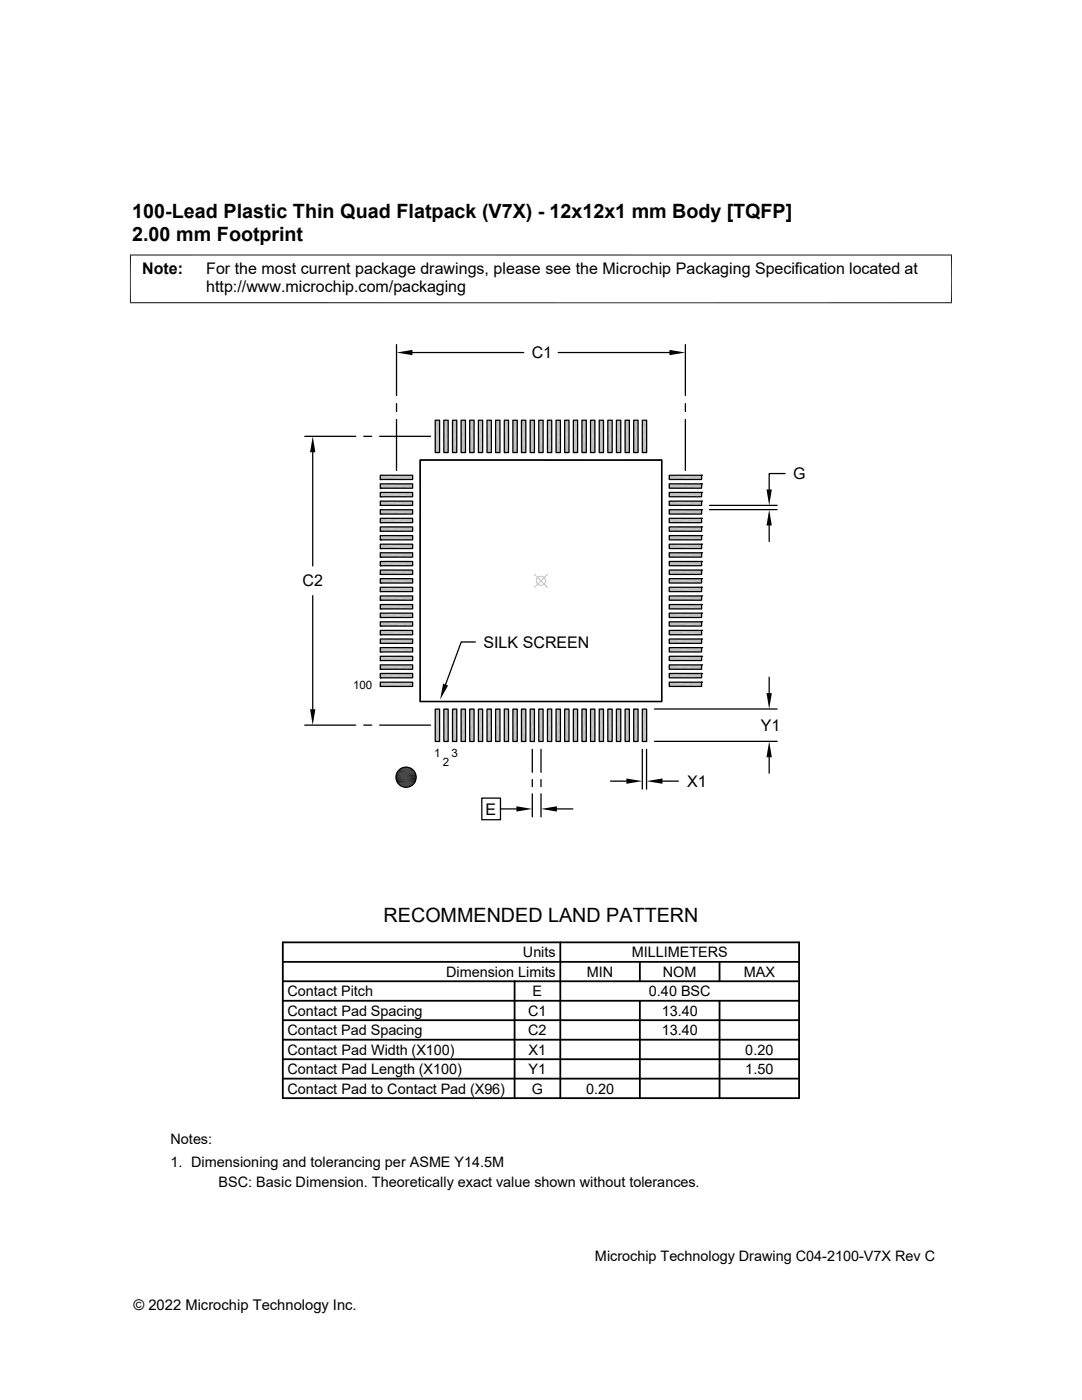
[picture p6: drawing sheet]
<svg xmlns="http://www.w3.org/2000/svg" width="216mm" height="279mm" viewBox="0 0 216 279" stroke-linecap="round" stroke-linejoin="round" font-family="sans-serif">
<g fill="#c0c0c0">
<path d="M128.2 83.9l.8 6.4h-.8z"/>
<path d="M128.2 83.9h.8v6.4z"/>
<path d="M126.4 83.9l.9 6.4h-.9z"/>
<path d="M126.4 83.9h.9v6.4z"/>
<path d="M124.7 83.9l.9 6.4h-.9z"/>
<path d="M124.7 83.9h.9v6.4z"/>
<path d="M123 83.9l.9 6.4h-.9z"/>
<path d="M123 83.9h.9v6.4z"/>
<path d="M121.3 83.9l.9 6.4h-.9z"/>
<path d="M121.3 83.9h.9v6.4z"/>
<path d="M119.6 83.9l.8 6.4h-.8z"/>
<path d="M119.6 83.9h.8v6.4z"/>
<path d="M117.8 83.9l.9 6.4h-.9z"/>
<path d="M117.8 83.9h.9v6.4z"/>
<path d="M116.1 83.9l.9 6.4h-.9z"/>
<path d="M116.1 83.9h.9v6.4z"/>
<path d="M114.4 83.9l.9 6.4h-.9z"/>
<path d="M114.4 83.9h.9v6.4z"/>
<path d="M112.7 83.9l.8 6.4h-.8z"/>
<path d="M112.7 83.9h.8v6.4z"/>
<path d="M111 83.9l.8 6.4h-.8z"/>
<path d="M111 83.9h.8v6.4z"/>
<path d="M109.2 83.9l.9 6.4h-.9z"/>
<path d="M109.2 83.9h.9v6.4z"/>
<path d="M107.5 83.9l.9 6.4h-.9z"/>
<path d="M107.5 83.9h.9v6.4z"/>
<path d="M105.8 83.9l.8 6.4h-.8z"/>
<path d="M105.8 83.9h.8v6.4z"/>
<path d="M104.1 83.9l.8 6.4h-.8z"/>
<path d="M104.1 83.9h.8v6.4z"/>
<path d="M102.3 83.9l.9 6.4h-.9z"/>
<path d="M102.3 83.9h.9v6.4z"/>
<path d="M100.6 83.9l.9 6.4h-.9z"/>
<path d="M100.6 83.9h.9v6.4z"/>
<path d="M98.9 83.9l.9 6.4h-.9z"/>
<path d="M98.9 83.9h.9v6.4z"/>
<path d="M97.2 83.9l.8 6.4h-.8z"/>
<path d="M97.2 83.9h.8v6.4z"/>
<path d="M95.5 83.9l.8 6.4h-.8z"/>
<path d="M95.5 83.9h.8v6.4z"/>
<path d="M93.7 83.9l.9 6.4h-.9z"/>
<path d="M93.7 83.9h.9v6.4z"/>
<path d="M92 83.9l.9 6.4h-.9z"/>
<path d="M92 83.9h.9v6.4z"/>
<path d="M90.3 83.9l.8 6.4h-.8z"/>
<path d="M90.3 83.9h.8v6.4z"/>
<path d="M88.6 83.9l.8 6.4h-.8z"/>
<path d="M88.6 83.9h.8v6.4z"/>
<path d="M86.8 83.9l.9 6.4h-.9z"/>
<path d="M86.8 83.9h.9v6.4z"/>
<path d="M133.5 94.8l6.5 .9h-6.5z"/>
<path d="M133.5 94.8h6.5v.9z"/>
<path d="M75.9 94.8l6.4 .9h-6.4z"/>
<path d="M75.9 94.8h6.4v.9z"/>
<path d="M133.5 96.6l6.5 .8h-6.5z"/>
<path d="M133.5 96.6h6.5v.8z"/>
<path d="M75.9 96.6l6.4 .8h-6.4z"/>
<path d="M75.9 96.6h6.4v.8z"/>
<path d="M133.5 98.3l6.5 .8h-6.5z"/>
<path d="M133.5 98.3h6.5v.8z"/>
<path d="M75.9 98.3l6.4 .8h-6.4z"/>
<path d="M75.9 98.3h6.4v.8z"/>
<path d="M133.5 100l6.5 .9h-6.5z"/>
<path d="M133.5 100h6.5v.9z"/>
<path d="M75.9 100l6.4 .9h-6.4z"/>
<path d="M75.9 100h6.4v.9z"/>
<path d="M133.5 101.7l6.5 .9h-6.5z"/>
<path d="M133.5 101.7h6.5v.9z"/>
<path d="M75.9 101.7l6.4 .9h-6.4z"/>
<path d="M75.9 101.7h6.4v.9z"/>
<path d="M133.5 103.4l6.5 .9h-6.5z"/>
<path d="M133.5 103.4h6.5v.9z"/>
<path d="M75.9 103.4l6.4 .9h-6.4z"/>
<path d="M75.9 103.4h6.4v.9z"/>
<path d="M133.5 105.2l6.5 .8h-6.5z"/>
<path d="M133.5 105.2h6.5v.8z"/>
<path d="M75.9 105.2l6.4 .8h-6.4z"/>
<path d="M75.9 105.2h6.4v.8z"/>
<path d="M133.5 106.9l6.5 .8h-6.5z"/>
<path d="M133.5 106.9h6.5v.8z"/>
<path d="M75.9 106.9l6.4 .8h-6.4z"/>
<path d="M75.9 106.9h6.4v.8z"/>
<path d="M133.5 108.6l6.5 .9h-6.5z"/>
<path d="M133.5 108.6h6.5v.9z"/>
<path d="M75.9 108.6l6.4 .9h-6.4z"/>
<path d="M75.9 108.6h6.4v.9z"/>
<path d="M133.5 110.3l6.5 .9h-6.5z"/>
<path d="M133.5 110.3h6.5v.9z"/>
<path d="M75.9 110.3l6.4 .9h-6.4z"/>
<path d="M75.9 110.3h6.4v.9z"/>
<path d="M133.5 112.1l6.5 .8h-6.5z"/>
<path d="M133.5 112.1h6.5v.8z"/>
<path d="M75.9 112.1l6.4 .8h-6.4z"/>
<path d="M75.9 112.1h6.4v.8z"/>
<path d="M133.5 113.8l6.5 .8h-6.5z"/>
<path d="M133.5 113.8h6.5v.8z"/>
<path d="M75.9 113.8l6.4 .8h-6.4z"/>
<path d="M75.9 113.8h6.4v.8z"/>
<path d="M133.5 115.5l6.5 .9h-6.5z"/>
<path d="M133.5 115.5h6.5v.9z"/>
<path d="M75.9 115.5l6.4 .9h-6.4z"/>
<path d="M75.9 115.5h6.4v.9z"/>
<path d="M133.5 117.2l6.5 .9h-6.5z"/>
<path d="M133.5 117.2h6.5v.9z"/>
<path d="M75.9 117.2l6.4 .9h-6.4z"/>
<path d="M75.9 117.2h6.4v.9z"/>
<path d="M133.5 118.9l6.5 .9h-6.5z"/>
<path d="M133.5 118.9h6.5v.9z"/>
<path d="M75.9 118.9l6.4 .9h-6.4z"/>
<path d="M75.9 118.9h6.4v.9z"/>
<path d="M133.5 120.7l6.5 .8h-6.5z"/>
<path d="M133.5 120.7h6.5v.8z"/>
<path d="M75.9 120.7l6.4 .8h-6.4z"/>
<path d="M75.9 120.7h6.4v.8z"/>
<path d="M133.5 122.4l6.5 .8h-6.5z"/>
<path d="M133.5 122.4h6.5v.8z"/>
<path d="M75.9 122.4l6.4 .8h-6.4z"/>
<path d="M75.9 122.4h6.4v.8z"/>
<path d="M133.5 124.1l6.5 .8h-6.5z"/>
<path d="M133.5 124.1h6.5v.8z"/>
<path d="M75.9 124.1l6.4 .8h-6.4z"/>
<path d="M75.9 124.1h6.4v.8z"/>
<path d="M133.5 125.8l6.5 .9h-6.5z"/>
<path d="M133.5 125.8h6.5v.9z"/>
<path d="M75.9 125.8l6.4 .9h-6.4z"/>
<path d="M75.9 125.8h6.4v.9z"/>
<path d="M133.5 127.5l6.5 .9h-6.5z"/>
<path d="M133.5 127.5h6.5v.9z"/>
<path d="M75.9 127.5l6.4 .9h-6.4z"/>
<path d="M75.9 127.5h6.4v.9z"/>
<path d="M133.5 129.2l6.5 .9h-6.5z"/>
<path d="M133.5 129.2h6.5v.9z"/>
<path d="M75.9 129.2l6.4 .9h-6.4z"/>
<path d="M75.9 129.2h6.4v.9z"/>
<path d="M133.5 131l6.5 .8h-6.5z"/>
<path d="M133.5 131h6.5v.8z"/>
<path d="M75.9 131l6.4 .8h-6.4z"/>
<path d="M75.9 131h6.4v.8z"/>
<path d="M133.5 132.7l6.5 .9h-6.5z"/>
<path d="M133.5 132.7h6.5v.9z"/>
<path d="M75.9 132.7l6.4 .9h-6.4z"/>
<path d="M75.9 132.7h6.4v.9z"/>
<path d="M133.5 134.4l6.5 .9h-6.5z"/>
<path d="M133.5 134.4h6.5v.9z"/>
<path d="M75.9 134.4l6.4 .9h-6.4z"/>
<path d="M75.9 134.4h6.4v.9z"/>
<path d="M133.5 136.1l6.5 .9h-6.5z"/>
<path d="M133.5 136.1h6.5v.9z"/>
<path d="M75.9 136.1l6.4 .9h-6.4z"/>
<path d="M75.9 136.1h6.4v.9z"/>
<path d="M128.2 141.5l.8 6.5h-.8z"/>
<path d="M128.2 141.5h.8v6.5z"/>
<path d="M126.4 141.5l.9 6.5h-.9z"/>
<path d="M126.4 141.5h.9v6.5z"/>
<path d="M124.7 141.5l.9 6.5h-.9z"/>
<path d="M124.7 141.5h.9v6.5z"/>
<path d="M123 141.5l.9 6.5h-.9z"/>
<path d="M123 141.5h.9v6.5z"/>
<path d="M121.3 141.5l.9 6.5h-.9z"/>
<path d="M121.3 141.5h.9v6.5z"/>
<path d="M119.6 141.5l.8 6.5h-.8z"/>
<path d="M119.6 141.5h.8v6.5z"/>
<path d="M117.8 141.5l.9 6.5h-.9z"/>
<path d="M117.8 141.5h.9v6.5z"/>
<path d="M116.1 141.5l.9 6.5h-.9z"/>
<path d="M116.1 141.5h.9v6.5z"/>
<path d="M114.4 141.5l.9 6.5h-.9z"/>
<path d="M114.4 141.5h.9v6.5z"/>
<path d="M112.7 141.5l.8 6.5h-.8z"/>
<path d="M112.7 141.5h.8v6.5z"/>
<path d="M111 141.5l.8 6.5h-.8z"/>
<path d="M111 141.5h.8v6.5z"/>
<path d="M109.2 141.5l.9 6.5h-.9z"/>
<path d="M109.2 141.5h.9v6.5z"/>
<path d="M107.5 141.5l.9 6.5h-.9z"/>
<path d="M107.5 141.5h.9v6.5z"/>
<path d="M105.8 141.5l.8 6.5h-.8z"/>
<path d="M105.8 141.5h.8v6.5z"/>
<path d="M104.1 141.5l.8 6.5h-.8z"/>
<path d="M104.1 141.5h.8v6.5z"/>
<path d="M102.3 141.5l.9 6.5h-.9z"/>
<path d="M102.3 141.5h.9v6.5z"/>
<path d="M100.6 141.5l.9 6.5h-.9z"/>
<path d="M100.6 141.5h.9v6.5z"/>
<path d="M98.9 141.5l.9 6.5h-.9z"/>
<path d="M98.9 141.5h.9v6.5z"/>
<path d="M97.2 141.5l.8 6.5h-.8z"/>
<path d="M97.2 141.5h.8v6.5z"/>
<path d="M95.5 141.5l.8 6.5h-.8z"/>
<path d="M95.5 141.5h.8v6.5z"/>
<path d="M93.7 141.5l.9 6.5h-.9z"/>
<path d="M93.7 141.5h.9v6.5z"/>
<path d="M92 141.5l.9 6.5h-.9z"/>
<path d="M92 141.5h.9v6.5z"/>
<path d="M90.3 141.5l.8 6.5h-.8z"/>
<path d="M90.3 141.5h.8v6.5z"/>
<path d="M88.6 141.5l.8 6.5h-.8z"/>
<path d="M88.6 141.5h.8v6.5z"/>
<path d="M86.8 141.5l.9 6.5h-.9z"/>
<path d="M86.8 141.5h.9v6.5z"/>
</g>
<g fill="none" stroke="#000" stroke-width=".25">
<path d="M79.1 68.8v10.2M82.3 70.4h22.2M111.4 70.4h22.2M136.8 68.8v10.2M60.8 87.1h10.2M62.4 90.3v22.6M72.6 87.1h1.6M75.8 87.1h10.1M75.9 98.3h6.4v.8h-6.4zM75.9 99.1h.1M75.9 96.6h6.4v.8h-6.4zM75.9 97.4h.1"/>
<path d="M75.9 94.8h6.4v.9h-6.4zM75.9 95.7h.1M79.1 80.5v1.6M79.1 83.7v10.2M83.8 91.8h48.2v48.2h-48.2zM86.8 83.9h.9v6.4h-.9zM88.6 83.9h.8v6.4h-.8zM90.3 83.9h.8v6.4h-.8zM92 83.9h.9v6.4h-.9zM93.7 83.9h.9v6.4h-.9zM95.5 83.9h.8v6.4h-.8zM97.2 83.9h.8v6.4h-.8z"/>
<path d="M98.9 83.9h.9v6.4h-.9zM100.6 83.9h.9v6.4h-.9zM102.3 83.9h.9v6.4h-.9zM104.1 83.9h.8v6.4h-.8zM105.8 83.9h.8v6.4h-.8zM107.5 83.9h.9v6.4h-.9zM109.2 83.9h.9v6.4h-.9zM111 83.9h.8v6.4h-.8zM112.7 83.9h.8v6.4h-.8zM114.4 83.9h.9v6.4h-.9zM116.1 83.9h.9v6.4h-.9zM117.8 83.9h.9v6.4h-.9z"/>
<path d="M119.6 83.9h.8v6.4h-.8zM121.3 83.9h.9v6.4h-.9zM123 83.9h.9v6.4h-.9zM124.7 83.9h.9v6.4h-.9zM126.4 83.9h.9v6.4h-.9zM128.2 83.9h.8v6.4h-.8zM133.5 94.8h6.5v.9h-6.5zM133.5 96.6h6.5v.8h-6.5zM133.5 98.3h6.5v.8h-6.5zM136.8 80.5v1.6M136.8 83.7v10.2M140 94.8h.1"/>
<path d="M140 96.6h.1M140 98.3h.1M156.7 94.5h-3.2v3.2M62.4 118.9v22.6M75.9 118.9h6.4v.9h-6.4zM75.9 119.8h.1M75.9 117.2h6.4v.9h-6.4zM75.9 118.1h.1M75.9 115.5h6.4v.9h-6.4zM75.9 116.4h.1M75.9 113.8h6.4v.8h-6.4zM75.9 114.6h.1"/>
<path d="M75.9 112.1h6.4v.8h-6.4zM75.9 112.9h.1M75.9 110.3h6.4v.9h-6.4zM75.9 111.2h.1M75.9 108.6h6.4v.9h-6.4zM75.9 109.5h.1M75.9 106.9h6.4v.8h-6.4zM75.9 107.7h.1M75.9 105.2h6.4v.8h-6.4zM75.9 106h.1M75.9 103.4h6.4v.9h-6.4zM75.9 104.3h.1"/>
<path d="M75.9 101.7h6.4v.9h-6.4zM75.9 102.6h.1M75.9 100h6.4v.9h-6.4zM75.9 100.9h.1M133.5 100h6.5v.9h-6.5zM133.5 101.7h6.5v.9h-6.5zM133.5 103.4h6.5v.9h-6.5zM133.5 105.2h6.5v.8h-6.5zM133.5 106.9h6.5v.8h-6.5zM133.5 108.6h6.5v.9h-6.5zM133.5 110.3h6.5v.9h-6.5zM133.5 112.1h6.5v.8h-6.5z"/>
<path d="M133.5 113.8h6.5v.8h-6.5zM133.5 115.5h6.5v.9h-6.5zM133.5 117.2h6.5v.9h-6.5zM133.5 118.9h6.5v.9h-6.5zM140 100h.1M140 101.7h.1M140 103.4h.1M140 105.2h.1M140 106.9h.1M140 108.6h.1M140 110.3h.1M140 112.1h.1"/>
<path d="M140 113.8h.1M140 115.5h.1M140 117.2h.1M140 118.9h.1M141.6 101.7h13.5M141.6 100.9h13.5M153.5 104.9v3.2M75.9 136.1h6.4v.9h-6.4zM75.9 137h.1M75.9 134.4h6.4v.9h-6.4zM75.9 135.3h.1M75.9 132.7h6.4v.9h-6.4z"/>
<path d="M75.9 133.6h.1M75.9 131h6.4v.8h-6.4zM75.9 131.8h.1M75.9 129.2h6.4v.9h-6.4zM75.9 130.1h.1M75.9 127.5h6.4v.9h-6.4zM75.9 128.4h.1M75.9 125.8h6.4v.9h-6.4zM75.9 126.7h.1M75.9 124.1h6.4v.8h-6.4zM75.9 124.9h.1M75.9 122.4h6.4v.8h-6.4z"/>
<path d="M75.9 123.2h.1M75.9 120.7h6.4v.8h-6.4zM75.9 121.5h.1M94.8 128.1h-2.8l-3.1 8.5M133.5 120.7h6.5v.8h-6.5zM133.5 122.4h6.5v.8h-6.5zM133.5 124.1h6.5v.8h-6.5zM133.5 125.8h6.5v.9h-6.5zM133.5 127.5h6.5v.9h-6.5zM133.5 129.2h6.5v.9h-6.5zM133.5 131h6.5v.8h-6.5zM133.5 132.7h6.5v.9h-6.5z"/>
<path d="M133.5 134.4h6.5v.9h-6.5zM133.5 136.1h6.5v.9h-6.5zM140 120.7h.1M140 122.4h.1M140 124.1h.1M140 125.8h.1M140 127.5h.1M140 129.2h.1M140 131h.1M140 132.7h.1M140 134.4h.1M140 136.1h.1"/>
<path d="M153.5 135.1v3.2M60.8 144.7h10.2M72.6 144.7h1.6M75.8 144.7h10.1M86.8 141.5h.9v6.5h-.9zM88.6 141.5h.8v6.5h-.8zM90.3 141.5h.8v6.5h-.8zM92 141.5h.9v6.5h-.9zM93.7 141.5h.9v6.5h-.9zM95.5 141.5h.8v6.5h-.8zM96.1 159.3h3.8v4.3h-3.8zM97.2 141.5h.8v6.5h-.8z"/>
<path d="M98.9 141.5h.9v6.5h-.9zM100.6 141.5h.9v6.5h-.9zM102.3 141.5h.9v6.5h-.9zM104.1 141.5h.8v6.5h-.8zM105.8 141.5h.8v6.5h-.8zM106.2 149.5v4.6M106.2 155.6v1.4M106.2 158.4v4.6M107.5 141.5h.9v6.5h-.9zM107.9 149.5v4.6M107.9 155.6v1.4M107.9 158.4v4.6"/>
<path d="M109.2 141.5h.9v6.5h-.9zM111 141.5h.8v6.5h-.8zM112.7 141.5h.8v6.5h-.8zM114.4 141.5h.9v6.5h-.9zM116.1 141.5h.9v6.5h-.9zM117.8 141.5h.9v6.5h-.9zM119.6 141.5h.8v6.5h-.8zM121.3 141.5h.9v6.5h-.9zM121.8 155.9h3.2M123 141.5h.9v6.5h-.9zM124.7 141.5h.9v6.5h-.9zM126.4 141.5h.9v6.5h-.9z"/>
<path d="M128.2 141.5h.8v6.5h-.8zM128.2 149.5v8M129 149.5v8M130.6 148h24.5M130.6 141.5h24.5M132.2 155.9h3.2M153.5 151.1v3.2M99.9 161.4h3.1M111.1 161.4h3.2"/>
<circle cx="81" cy="155.1" r="2.01"/>
</g>
<g fill="none" stroke="#c0c0c0" stroke-width=".2">
<path d="M106.6 114.6l2.6 2.6M109.2 114.6l-2.6 2.6"/>
<circle cx="107.9" cy="115.9" r=".92"/>
</g>
<g fill="none" stroke="#000" stroke-width=".2">
<path d="M26 50.8v9.7M189.9 50.8v9.7M189.9 50.9h-164M25.9 60.4h164M79 155h4.1M79 155.2h4.1M79 155.4h4M79 155.6h4M79 154.6h4M79.1 154.4h3.9M79.1 155.8h3.9M79.1 155.9h3.8"/>
<path d="M79.1 154.3h3.8M79.2 156.1h3.6M79.2 154.1h3.6M79.3 153.9h3.4M79.3 156.3h3.4M79.4 156.4h3.2M79.4 153.8h3.2M79.6 156.6h2.9M79.6 153.6h2.9M79.7 156.7h2.6M79.7 153.5h2.6M79.9 153.4h2.3"/>
<path d="M79.9 156.8h2.3M80 153.3h2M80 156.9h2"/>
</g>
<g fill="#000">
<path d="M79.1 70.4l3.2-.6v1.1zM133.6 69.8l3.2 .6-3.2 .5zM62.4 87.1l.5 3.2h-1zM153 97.7h1l-.5 3.2zM153.5 101.7l.5 3.2h-1zM88.4 136.4l1 .4-1.6 2.8zM153 138.3h1l-.5 3.2zM61.9 141.5h1l-.5 3.2zM80 156.9l1.9 .1zM80.2 153.2l1.8 .2zM80.2 157h1.5zM80.2 157h1.7z"/>
<path d="M80.2 153.2h1.7zM80.4 153.2h1.5zM80.4 157l1.1 .1zM80.4 157h1.3zM80.4 153.2h1.3zM80.6 153.1l1.1 .1zM80.6 157.1h.7zM80.6 157.1h.9zM80.6 153.1h.9zM80.7 153.1h.8zM80.7 157.1h.6zM80.7 153.1h.6z"/>
<path d="M125 155.4l3.2 .5-3.2 .5zM129 155.9l3.2-.5v1zM153.5 148l.5 3.1h-1zM103 160.9l3.2 .5-3.2 .6zM107.9 161.4l3.2-.5v1.1z"/>
</g>
<path d="M79 154.8h4" fill="none" stroke="#000" stroke-width=".21"/>
<path d="M83.7 91.8h48.5M83.9 91.7v48.4M132 91.7v48.4M132.2 140h-48.5" fill="none" stroke="#000" stroke-width=".28"/>
<g fill="none" stroke="#000" stroke-width=".36">
<path d="M56.4 192h103M56.4 188.1h103v31.1h-103zM56.4 195.8h103M56.4 199.7h103M102.7 195.8v23.4M111.8 188.1v31.1M127.7 192v3.8M127.7 199.7v19.5M143.6 192v3.8M143.6 199.7v19.5M56.4 207.5h103M56.4 211.4h103"/>
<path d="M56.4 215.3h103M56.4 203.6h103"/>
</g>
<g font-size="3.9">
<text x="26.4" y="43.5">100-Lead Plastic Thin Quad Flatpack (V7X) - 12x12x1 mm Body [TQFP]</text>
<text x="26.4" y="48.1">2.00 mm Footprint</text>
<text x="76.5" y="183.9">RECOMMENDED LAND PATTERN</text>
</g>
<g font-size="3.2">
<text x="28.4" y="54.7">Note:</text>
<text x="41.1" y="58.3">http://www.microchip.com/packaging</text>
<text x="41.1" y="54.7">For the most current package drawings, please see the Microchip Packaging Specification located at</text>
<text x="106.1" y="71.5">C1</text>
<text x="158.3" y="95.6">G</text>
<text x="60.4" y="117">C2</text>
<text x="96.5" y="129.3">SILK SCREEN</text>
<text x="151.8" y="145.9">Y1</text>
<text x="137.1" y="157">X1</text>
<text x="96.9" y="162.6">E</text>
</g>
<g font-size="2.9">
<text x="104.3" y="191">Units</text>
<text x="126" y="191">MILLIMETERS</text>
<text x="89" y="194.9">Dimension Limits</text>
<text x="117.1" y="194.9">MIN</text>
<text x="132.3" y="194.9">NOM</text>
<text x="148.4" y="194.9">MAX</text>
<text x="57.3" y="198.8">Contact Pitch</text>
<text x="57.3" y="202.7">Contact Pad Spacing</text>
<text x="105.4" y="202.7">C1</text>
<text x="106.3" y="198.8">E</text>
<text x="129.5" y="198.8">0.40 BSC</text>
<text x="132" y="202.7">13.40</text>
<text x="57.3" y="206.6">Contact Pad Spacing</text>
<text x="105.4" y="206.6">C2</text>
<text x="132" y="206.6">13.40</text>
<text x="57.3" y="214.4">Contact Pad Length (X100)</text>
<text x="57.3" y="210.5">Contact Pad Width (X100)</text>
<text x="105.5" y="214.4">Y1</text>
<text x="105.5" y="210.5">X1</text>
<text x="148.7" y="214.4">1.50</text>
<text x="148.7" y="210.5">0.20</text>
<text x="57.3" y="218.2">Contact Pad to Contact Pad (X96)</text>
<text x="106.1" y="218.2">G</text>
<text x="116.9" y="218.2">0.20</text>
<text x="34" y="228.3">Notes:</text>
<text x="34" y="232.9">1. Dimensioning and tolerancing per ASME Y14.5M</text>
<text x="43.6" y="237">BSC: Basic Dimension. Theoretically exact value shown without tolerances.</text>
<text x="118.7" y="251.7">Microchip Technology Drawing C04-2100-V7X Rev C</text>
<text x="26.6" y="261.3">© 2022 Microchip Technology Inc.</text>
</g>
<g font-size="2.3">
<text x="70.5" y="137.5">100</text>
<text x="86.7" y="151.2">1</text>
<text x="88.4" y="152.8">2</text>
<text x="90.1" y="151.2">3</text>
</g>
</svg>
